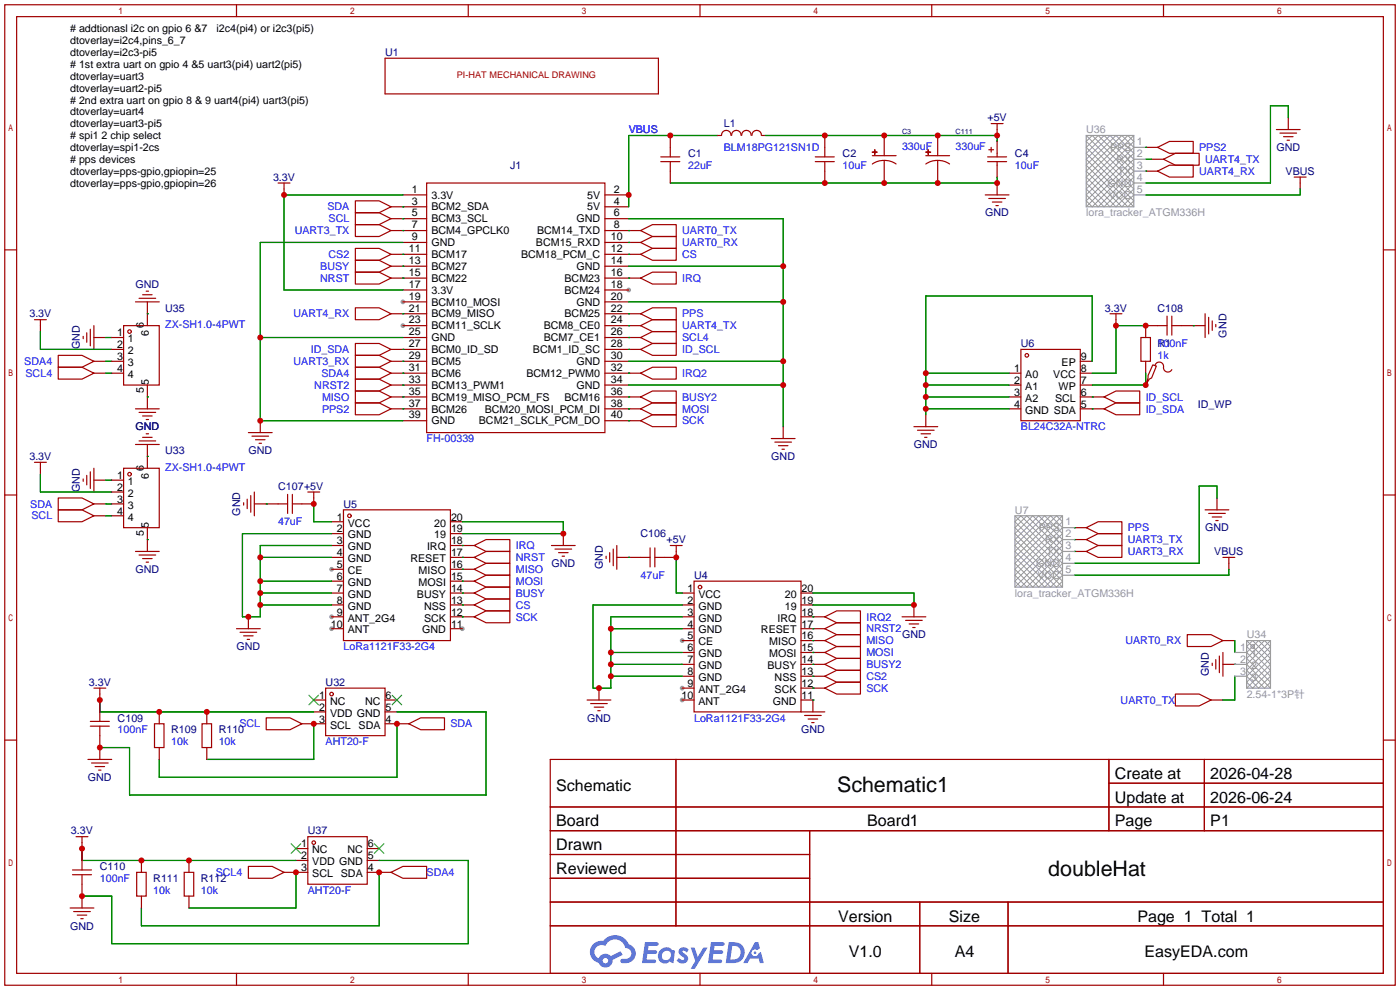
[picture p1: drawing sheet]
<svg xmlns="http://www.w3.org/2000/svg" width="299mm" height="212mm" viewBox="0 0 299 212" stroke-linecap="round" stroke-linejoin="round" font-family="sans-serif">
<g fill="#999">
<circle cx="134.4" cy="62" r=".51"/>
<circle cx="86.1" cy="64.5" r=".51"/>
<circle cx="86.1" cy="69.6" r=".51"/>
<circle cx="145.8" cy="136.9" r=".51"/>
<circle cx="145.8" cy="147.1" r=".51"/>
<circle cx="145.8" cy="149.6" r=".51"/>
<circle cx="70.9" cy="121.7" r=".51"/>
<circle cx="70.9" cy="131.8" r=".51"/>
<circle cx="70.9" cy="134.4" r=".51"/>
<circle cx="98.8" cy="134.4" r=".51"/>
</g>
<g fill="none" stroke="#a10000" stroke-width=".25">
<path d="M1 1h297.2v209.6h-297.2zM3.6 3.6h292.1v204.4h-292.1zM50.5 1v2.6M100.1 1v2.6M149.6 1v2.6M199.1 1v2.6M248.7 1v2.6M1 53.4h2.6M295.7 53.4h2.5M1 105.8h2.6M295.7 105.8h2.5M1 158.2h2.6"/>
<path d="M295.7 158.2h2.5M117.6 162.3h178.1v45.7h-178.1zM117.6 172.5h178.1M117.6 177.5h178.1M144.5 162.3v35.6M173 177.5v30.5M237 162.3v15.2M237 167.4h58.7M257.4 162.3v15.2M117.6 182.6h55.4M117.6 192.8h178.1M117.6 187.7h55.4"/>
<path d="M117.6 197.9h178.1M196.6 192.8v15.2M215.4 192.8v15.2M50.5 208v2.6M100.1 208v2.6M149.6 208v2.6M199.1 208v2.6M248.7 208v2.6"/>
</g>
<g fill="#5487ff">
<path d="M145.3 202.7a1.3 1.3 0 0 1 1.9 .3l-.4 .6a.54 .54 0 0 0-.9-.2l.1 .2a1.34 1.34 0 0 1 .9 1.8 1.47 1.47 0 0 1-2.3-.1l.5-.6 .8 .5a.31 .31 0 0 0 .4-.3 .31 .31 0 0 0-.3-.4 1.12 1.12 0 0 1-.7-1.8z"/>
<path d="M147.6 202.5h.9l.6 2 1.2-2h.9l-2.7 4.6h-.9l1-1.7z"/>
<path d="M137.8 201.4h1.7a1.31 1.31 0 0 1 1.2 .2 .4 .4 0 0 1-.3 .5l-1.8 .1-.1 .9h1.6a.4 .4 0 0 1 .4 .4 .4 .4 0 0 1-.5 .4h-1.6l-.2 1.2h1.4a.46 .46 0 0 1 .5 0 .46 .46 0 0 1 .1 .5l-.4 .2h-2.6z"/>
<path d="M151.9 201.4h1.7a1.32 1.32 0 0 1 1.2 .2 .39 .39 0 0 1-.3 .5l-1.8 .1-.1 .9h1.6a.4 .4 0 0 1 .4 .4 .4 .4 0 0 1-.4 .4h-1.7l-.2 1.2h1.4a.46 .46 0 0 1 .5 0 .46 .46 0 0 1 .1 .5l-.4 .2h-2.6z"/>
<path d="M161.3 201.4h.8l.3 1.3-.6 .4a.75 .75 0 0 0-1.1 .3 .75 .75 0 0 0 .5 1 .75 .75 0 0 0 .9-.7l.5-.2 .6 2.3h-.8l-.3-.9h-1.8l-.5 .9h-1z"/>
<path d="M155.7 201.4l-.6 4.4h1.5a2.27 2.27 0 0 0 2.6-2.2 2.27 2.27 0 0 0-2.7-2.2zM156.5 202.1a1.5 1.5 0 0 1 1.8 1.6 1.5 1.5 0 0 1-1.9 1.4h-.3z"/>
<path d="M141.2 203a1.6 1.6 0 0 0-.3 2.3 1.6 1.6 0 0 0 2.3 .2l.7 .3 .3-2.4-.1-.3-.5-.1a1.58 1.58 0 0 0-2.4 0zM141.8 203.5a.98 .98 0 0 1 1.6 .4 .98 .98 0 0 1-1.1 1.3 .94 .94 0 0 1-.9-.7 .94 .94 0 0 1 .4-1z"/>
<path d="M126.8 201.8a2.37 2.37 0 0 0 1.1 4 1.54 1.54 0 0 0 1.8 1 1.54 1.54 0 0 0 1.2-1.6l2.2-1.1-.5-.8-2 1a1.57 1.57 0 0 0-2.7 .5 1.5 1.5 0 0 1-.7-2.1 1.5 1.5 0 0 1 2.2-.5 2.23 2.23 0 0 1 2.3-1.4 2.23 2.23 0 0 1 2 1.8 1.16 1.16 0 0 1 1.2 1.1 1.16 1.16 0 0 1-1.1 1.2h-.7a.47 .47 0 0 0-.5 .4 .47 .47 0 0 0 .4 .5 2.17 2.17 0 0 0 2.5-.9 2.17 2.17 0 0 0-.3-2.7l-.8-.4a3.2 3.2 0 0 0-5.5-.7l-1.1 .1zM128.8 205.3a.6 .6 0 0 1 1.2 0 .6 .6 0 0 1-1.2 0z"/>
<circle cx="161.4" cy="203.6" r=".28"/>
</g>
<g fill="none" stroke="#a10000" stroke-width=".25">
<path d="M82.3 12.4h58.4v7.7h-58.4zM59.4 39.1h2.6M60.7 39.1v2.6M91.2 39.1h38.1v53.4h-38.1zM141.2 34.5h4.1M141.2 33.5h4.1M143.3 29v4.5M143.3 34.5v4.6M156.2 28.9a1.01 1.01 0 0 0-1-1 1.01 1.01 0 0 0-1 1l-.8 .1M156.4 28.9a1.01 1.01 0 0 1 1-1 1.01 1.01 0 0 1 1 1M158.5 28.9a1.01 1.01 0 0 1 1-1 1.01 1.01 0 0 1 1 1M160.7 28.9a1.01 1.01 0 0 1 1-1 1.01 1.01 0 0 1 1 1"/>
<path d="M162.8 29h.8M174.2 34.5h4.1M174.2 33.5h4.1M176.3 29v4.5M176.3 34.5v4.6M186.4 32.5h1.1zM186.4 33.3h5.1M186.9 32l.1 1zM189 34.3l-1.1 .1-1.5 .7M189 34.3l1.6 .2 .9 .6M189 29v4.3M189 34.3v4.8"/>
<path d="M197.9 32.5h1zM197.9 33.3h5M198.4 32v1zM200.4 34.3l-1.1 .1-1.4 .7M200.4 34.3l1.6 .2 .9 .6M200.4 29v4.3M200.4 34.3v4.8M211.1 34.5h4M211.1 33.5h4M211.3 32h1M211.8 26.4h2.6M211.8 31.5v1"/>
<path d="M213.1 26.4v2.6M213.1 30.2v3.3M213.1 34.5v3.3M213.1 39.1v2.6M244.9 36.6h2.5M244.9 31.5h2.5M246.1 34h2.6M247.4 36.6l2.5-1.3h5.1v2.5h-5.1zM247.4 31.5l2.5-1.3h5.1v2.6h-5.1zM248.7 34l2.5-1.2h5.1v2.5h-5.1zM272.8 27.7h5.1M273.6 28.4h3.5"/>
<path d="M274.3 29.2h2.1M275.1 30h.5M275.3 25.1v2.6M276.6 37.8h2.5M277.9 37.8v2.6M75.9 48h5.1l2.6 1.3-2.6 1.2h-5.1zM75.9 42.9h5.1l2.6 1.3-2.6 1.3h-5.1zM75.9 45.5h5.1l2.6 1.2-2.6 1.3h-5.1zM75.9 53.1h5.1l2.6 1.3-2.6 1.2h-5.1zM75.9 55.6h5.1l2.6 1.3-2.6 1.3h-5.1zM75.9 58.2h5.1l2.6 1.2-2.6 1.3h-5.1zM83.6 54.4h7.6"/>
<path d="M83.6 56.9h7.6M83.6 59.4h7.6M83.6 44.2h7.6M83.6 46.7h7.6M83.6 49.3h7.6M86.1 41.7h5.1M86.1 51.8h5.1M129.3 41.7h5.1M129.3 51.8h7.6M129.3 54.4h7.6M129.3 56.9h5.1M129.3 59.4h7.6"/>
<path d="M129.3 44.2h5.1M129.3 46.7h5.1M129.3 49.3h7.6M136.9 51.8l2.5-1.3h5.1v2.6h-5.1zM136.9 49.3l2.5-1.3h5.1v2.5h-5.1zM136.9 54.4l2.5-1.3h5.1v2.5h-5.1zM136.9 59.4l2.5-1.2h5.1v2.5h-5.1zM210.6 41.7h5M211.3 42.4h3.6M212.1 43.2h2M212.9 43.9h.5M7.4 68.3h2.5"/>
<path d="M8.6 68.3v2.6M12.4 75.9h5.1l2.6 1.3-2.6 1.3h-5.1zM12.4 78.5h5.1l2.6 1.3-2.6 1.2h-5.1zM17.8 71.9v.5M18.5 71.1v2.1M19.3 70.4v3.5M20.1 72.1h2.5M20.1 77.2h2.5M20.1 79.8h2.5M20.1 69.6v5.1M23.9 72.1h2.5M23.9 74.7h2.5"/>
<path d="M23.9 77.2h2.5M23.9 79.8h2.5M26.4 69.6h7.6v12.7h-7.6zM29 64.5h5M29.7 63.8h3.6M30.5 63h2M31.2 62.2h.5M31.5 64.5v5.1M75.9 73.4h5.1l2.6 1.3-2.6 1.2h-5.1zM75.9 75.9h5.1l2.6 1.3-2.6 1.3h-5.1zM75.9 65.8h5.1l2.6 1.3-2.6 1.2h-5.1zM75.9 78.5h5.1l2.6 1.3-2.6 1.2h-5.1z"/>
<path d="M83.6 67.1h7.6M83.6 74.7h7.6M83.6 77.2h7.6M83.6 79.8h7.6M86.1 62h5.1M86.1 64.5h5.1M86.1 69.6h5.1M86.1 72.1h5.1M129.3 62h5.1M129.3 64.5h5.1M129.3 67.1h7.6M129.3 69.6h7.6"/>
<path d="M129.3 72.1h7.6M129.3 74.7h7.6M129.3 77.2h5.1M129.3 79.8h7.6M136.9 74.7l2.5-1.3h5.1v2.5h-5.1zM136.9 69.6l2.5-1.3h5.1v2.6h-5.1zM136.9 72.1l2.5-1.2h5.1v2.5h-5.1zM136.9 79.8l2.5-1.3h5.1v2.5h-5.1zM136.9 67.1l2.5-1.3h5.1v2.5h-5.1zM215.6 79.8h2.6M218.2 74.7h12.7v15.2h-12.7zM230.9 77.2h2.5"/>
<path d="M230.9 79.8h2.5M237.2 67.1h2.6M238.5 67.1v2.5M243.8 72.1h2.1v5.1h-2.1zM244.9 77.2v2.6M246.4 78l.7 .2-1 2.6-.5 .2-.7 1.3 .5-1.5v-.5zM246.9 78a.93 .93 0 0 1 1.1-.6 .93 .93 0 0 1 .7 1.1 .94 .94 0 0 0 .6 1 .94 .94 0 0 0 1.1-.5M249.4 69.6h-4.5v2.5M249.4 67.6v4M250.4 69.6h7.2M250.4 67.6v4M257.6 67.1v5"/>
<path d="M258.3 67.8v3.6M259.1 68.6v2M259.8 69.3v.5M7.4 98.8h2.5M8.6 98.8v2.5M29 87.4h5M29 95h5M29.7 88.1h3.6M29.7 94.2h3.6M30.5 93.5h2M30.5 88.9h2M31.2 92.7h.5"/>
<path d="M31.2 89.7h.5M31.5 82.3v5.1M31.5 95v5.1M53.1 92.5h5.1M53.8 93.2h3.6M54.6 94h2M55.4 94.7h.5M55.6 89.9v2.6M75.9 83.6h5.1l2.6 1.2-2.6 1.3h-5.1zM75.9 81h5.1l2.6 1.3-2.6 1.3h-5.1zM75.9 86.1h5.1l2.6 1.3-2.6 1.2h-5.1zM83.6 82.3h7.6"/>
<path d="M83.6 84.8h7.6M83.6 87.4h7.6M86.1 89.9h5.1M129.3 82.3h5.1M129.3 84.8h7.6M129.3 87.4h7.6M129.3 89.9h7.6M136.9 87.4l2.5-1.3h5.1v2.5h-5.1zM136.9 89.9l2.5-1.3h5.1v2.6h-5.1zM136.9 84.8l2.5-1.2h5.1v2.5h-5.1zM164.8 93.7h5.1M165.6 94.5h3.6"/>
<path d="M166.4 95.2h2M167.1 96h.5M167.4 91.2v2.5M195.3 91.2h5.1M196.1 91.9h3.5M196.8 92.7h2.1M197.6 93.5h.5M197.9 88.6v2.6M215.6 82.3h2.6M215.6 84.8h2.6M215.6 87.4h2.6M230.9 82.3h2.5"/>
<path d="M230.9 84.8h5.1M230.9 87.4h5.1M236 87.4l2.5-1.3h5.1v2.5h-5.1zM236 84.8l2.5-1.2h5.1v2.5h-5.1zM244.9 82v.3M12.4 106.4h5.1l2.6 1.3-2.6 1.3h-5.1zM12.4 109h5.1l2.6 1.2-2.6 1.3h-5.1zM17.8 102.4v.5M18.5 101.6v2M19.3 100.8v3.6M20.1 107.7h2.5M20.1 102.6h2.5"/>
<path d="M20.1 100.1v5.1M20.1 110.2h2.5M23.9 105.2h2.5M23.9 107.7h2.5M23.9 102.6h2.5M23.9 110.2h2.5M26.4 100.1h7.6v12.7h-7.6zM29 117.9h5M29.7 118.6h3.6M30.5 119.4h2M31.5 112.8v5.1M52.1 107.4v.5"/>
<path d="M52.8 106.7v2M53.6 105.9v3.6M54.4 107.7h7.1M54.4 105.2v5M61.5 105.7v4M62.5 105.7v4M65.8 105.2h2.5M67.1 105.2v2.5h-4.6M70.9 116.6h2.5M70.9 119.1h2.5M70.9 111.5h2.5M70.9 114h2.5"/>
<path d="M73.4 109h22.9v27.9h-22.9zM96.3 116.6h5M96.3 119.1h5M96.3 111.5h2.5M96.3 114h2.5M101.3 116.6l2.6-1.3h5.1v2.6h-5.1zM101.3 119.1l2.6-1.2h5.1v2.5h-5.1zM117.9 116.6h5M118.6 117.3h3.6M119.4 118.1h2M120.1 118.9h.5M120.4 114v2.6"/>
<path d="M129.5 118.9v.5M130.3 118.1v2M131.1 117.3v3.6M131.8 119.1h7.1M131.8 116.6v5.1M138.9 117.1v4.1M140 117.1v4.1M143.3 116.6h2.5M144.5 116.6v2.5h-4.5M229.6 117.9h2.6M229.6 115.3h2.6M229.6 112.8h2.6"/>
<path d="M232.2 117.9l2.5-1.3h5.1v2.5h-5.1zM232.2 115.3l2.5-1.3h5.1v2.6h-5.1zM232.2 112.8l2.5-1.3h5.1v2.5h-5.1zM257.6 109h5M258.3 109.7h3.6M259.1 110.5h2M259.8 111.3h.5M260.1 106.4v2.6M261.4 119.1h2.5M262.6 119.1v2.6M31.2 120.1h.5M50.5 134.4h5.1"/>
<path d="M51.3 135.1h3.6M52.1 135.9h2M52.8 136.7h.5M53.1 131.8v2.6M70.9 126.7h2.5M70.9 129.3h2.5M70.9 131.8h2.5M70.9 134.4h2.5M70.9 121.7h2.5M70.9 124.2h2.5M96.3 126.7h5M96.3 129.3h5"/>
<path d="M96.3 131.8h5M96.3 134.4h2.5M96.3 121.7h5M96.3 124.2h5M101.3 126.7l2.6-1.2h5.1v2.5h-5.1zM101.3 121.7l2.6-1.3h5.1v2.5h-5.1zM101.3 124.2l2.6-1.3h5.1v2.6h-5.1zM101.3 129.3l2.6-1.3h5.1v2.6h-5.1zM101.3 131.8l2.6-1.2h5.1v2.5h-5.1zM145.8 126.7h2.5M145.8 129.3h2.5M145.8 131.8h2.5"/>
<path d="M145.8 134.4h2.5M145.8 136.9h2.5M145.8 139.4h2.5M148.3 124.2h22.9v27.9h-22.9zM171.2 126.7h2.5M171.2 129.3h2.5M171.2 131.8h5.1M171.2 134.4h5.1M171.2 136.9h5.1M171.2 139.4h5.1M176.3 131.8l2.5-1.2h5.1v2.5h-5.1zM176.3 134.4l2.5-1.3h5.1v2.5h-5.1z"/>
<path d="M176.3 136.9l2.5-1.3h5.1v2.6h-5.1zM176.3 139.4l2.5-1.2h5.1v2.5h-5.1zM192.8 131.8h5.1M193.5 132.6h3.6M194.3 133.4h2M195.1 134.1h.5M195.3 129.3v2.5M253.7 135.6h5.1l2.6 1.3-2.6 1.3h-5.1zM261.4 136.9h2.5M261.4 139.4v5.1M19.3 154.2h4.1M19.3 155.2h4.1"/>
<path d="M20.1 147.1h2.5M21.3 147.1v7.1M21.3 155.2v7.1M33 154.7h2.1v5.1h-2.1zM34 152.1v2.6M34 159.8v2.5M43.2 154.7h2v5.1h-2zM44.2 152.1v2.6M44.2 159.8v2.5M56.9 153.4h5.1l2.5 1.3-2.5 1.3h-5.1zM64.5 154.7h5.1M67.1 149.6h2.5"/>
<path d="M67.1 152.1h2.5M69.6 147.1h12.7v10.1h-12.7zM82.3 149.6h2.5M82.3 152.1h2.5M82.3 154.7h5.1M87.4 154.7l2.5-1.3h5.1v2.6h-5.1zM125.5 149.6h5.1M126.2 150.4h3.6M127 151.1h2M127.8 151.9h.5M128 147.1v2.5M145.8 142h2.5"/>
<path d="M145.8 144.5h2.5M145.8 147.1h2.5M145.8 149.6h2.5M171.2 142h5.1M171.2 144.5h5.1M171.2 147.1h5.1M171.2 149.6h2.5v2.5M171.2 152.1h5.1M172 152.9h3.5M172.7 153.7h2.1M173.5 154.4h.5M176.3 142l2.5-1.3h5.1v2.6h-5.1z"/>
<path d="M176.3 144.5l2.5-1.2h5.1v2.5h-5.1zM176.3 147.1l2.5-1.3h5.1v2.5h-5.1zM251.2 148.3h5.1l2.5 1.3-2.5 1.3h-5.1zM258.8 149.6h2.6M259.1 141.7v.5M259.8 141v2M260.6 140.2v3.6M261.4 142h2.5M16.3 178.8h2.5M17.5 178.8v7.1M18.8 162.3h5.1M19.6 163.1h3.5"/>
<path d="M20.3 163.8h2.1M21.1 164.6h.5M65.8 178.8h12.7v10.2h-12.7zM15 194.1h5.1M15.5 185.9h4.1M15.5 186.9h4.1M15.7 194.8h3.6M16.5 195.6h2M17.3 196.3h.5M17.5 186.9v7.2M29.2 186.4h2v5.1h-2zM30.2 183.9v2.5"/>
<path d="M30.2 191.5v2.6M39.4 186.4h2v5.1h-2zM40.4 183.9v2.5M40.4 191.5v2.6M53.1 185.2h5.1l2.5 1.2-2.5 1.3h-5.1zM60.7 186.4h5.1M63.2 181.4h2.6M63.2 183.9h2.6M78.5 181.4h2.5M78.5 183.9h2.5M78.5 186.4h5.1M83.6 186.4l2.5-1.2h5.1v2.5h-5.1z"/>
<circle cx="27.7" cy="70.9" r=".38"/>
<circle cx="219.5" cy="75.9" r=".38"/>
<circle cx="27.7" cy="101.3" r=".38"/>
<circle cx="74.7" cy="110.2" r=".38"/>
<circle cx="149.6" cy="125.5" r=".38"/>
<circle cx="70.9" cy="148.3" r=".38"/>
<circle cx="67.1" cy="180.1" r=".38"/>
</g>
<g fill="none" stroke="#008700" stroke-width=".25">
<path d="M153.4 29h-19v15.2M163.6 29h49.5v1.2M213.1 37.8v1.3h-69.8M244.9 36.6h.1M244.9 31.5h.1M244.9 34h1.2M275.3 25.1v-2.5h-3.8v16.5h-26.6M86.1 49.3h.1M86.1 44.2h.1M86.1 46.7h.1M86.1 54.4h.1M86.1 56.9h.1"/>
<path d="M86.1 59.4h.1M86.1 51.8h-30.5v38.1h30.5M86.1 41.7h-25.4v20.3h25.4M134.4 51.8h.1M134.4 49.3h.1M134.4 54.4h.1M134.4 59.4h.1M134.4 46.7h33v44.5M134.4 56.9h33M277.9 40.4v1.3h-33M8.6 70.9v3.8h15.3M22.6 77.2h1.3"/>
<path d="M22.6 72.1h1.3M22.6 79.8h1.3M31.5 67.1h.1M55.6 72.1h30.5M86.1 74.7h.1M86.1 77.2h.1M86.1 67.1h.1M86.1 79.8h.1M134.4 69.6h.1M134.4 74.7h.1M134.4 72.1h.1M134.4 79.8h.1"/>
<path d="M134.4 67.1h.1M134.4 77.2h33M134.4 64.5h33M197.9 79.8h17.7M233.4 77.2v-14h-35.5v25.4M244.9 79.8v2.5h-11.5M244.9 69.6h-6.4v10.2h-5.1M255 69.6h.1M31.5 84.8h.1M31.5 97.5h.1M86.1 84.8h.1M86.1 82.3h.1"/>
<path d="M86.1 87.4h.1M134.4 89.9h.1M134.4 87.4h.1M134.4 84.8h.1M134.4 82.3h33M197.9 82.3h17.7M197.9 84.8h17.7M197.9 87.4h17.7M233.4 84.8h.1M233.4 87.4h.1M8.6 101.3v3.9h15.3M22.6 102.6h1.3"/>
<path d="M22.6 107.7h1.3M22.6 110.2h1.3M31.5 115.3h.1M55.6 119.1h15.3M56.9 107.7h.1M67.1 107.7v3.8h3.8M70.9 114h-19.1v17.8h3.8v-15.2h15.3M98.8 119.1h.1M98.8 116.6h.1M98.8 111.5h21.6v2.5h-21.6M134.4 119.1h.1M144.5 119.1v7.6h1.3"/>
<path d="M229.6 117.9h.1M229.6 115.3h.1M229.6 112.8h.1M260.1 106.4v-2.5h-3.8v16.5h-26.7M55.6 126.7h15.3M55.6 124.2h15.3M55.6 129.3h15.3M98.8 129.3h.1M98.8 124.2h.1M98.8 131.8h.1M98.8 121.7h.1M98.8 126.7h.1"/>
<path d="M130.6 134.4h15.2M130.6 139.4h15.2M145.8 129.3h-19.1v17.8h3.9v-15.3h15.2M173.7 139.4h.1M173.7 136.9h.1M173.7 131.8h.1M173.7 134.4h.1M173.7 126.7h21.6v2.6h-21.6M262.6 121.7v1.2h-33M263.9 136.9v2.5M21.3 149.6v2.5h45.8M67.1 154.7v7.6h-22.9"/>
<path d="M84.8 152.1h19.1v17.8h-76.2v-10.1h-6.4M84.8 154.7v11.4h-50.8v-3.8M130.6 142h15.2M130.6 144.5h15.2M173.7 144.5h.1M173.7 147.1h.1M173.7 142h.1M173.7 149.6h.1M263.9 142h.1M263.9 144.5v5.1h-2.5M17.5 181.4v2.5h45.7M63.2 186.4v7.7h-22.8"/>
<path d="M81 183.9h19.1v17.8h-76.2v-10.2h-6.4M81 186.4v11.5h-50.8v-3.8"/>
</g>
<path d="M66 148.6l2.1 2M68.1 148.6l-2.1 2M83.8 148.6l2.1 2M85.9 148.6l-2.1 2M62.2 180.3l2.1 2.1M64.3 180.3l-2.1 2.1M80 180.3l2 2.1M82 180.3l-2 2.1" fill="none" stroke="#3c3" stroke-width=".25"/>
<g fill="none" stroke="#999" stroke-width=".21">
<path d="M232.2 31.5l10.1 10.2-2.5 2.5-7.6-7.6 7.6-7.6 2.5 2.5-10.1 10.2 2.5 2.5 7.6-7.6-7.6-7.6zM232.2 29l10.1 10.1-5.1 5.1-5-5.1 10.1-10.1M233.4 29l-1.2 1.2 10.1 10.2-3.8 3.8-6.3-6.4 8.8-8.8 1.3 1.2-10.1 10.2 3.8 3.8 6.3-6.4zM236 29l-3.8 3.8 10.1 10.1-1.3 1.3-8.8-8.9 6.3-6.3 3.8 3.8-10.1 10.1 1.2 1.3 8.9-8.9zM232.2 44.2l10.1-10.2-5.1-5-5 5 10.1 10.2M216.9 112.8l2.6-2.6 7.6 7.7-7.6 7.6-2.6-2.6 10.2-10.1-2.6-2.6-7.6 7.7 7.6 7.6 2.6-2.6zM216.9 110.2l10.2 10.2-5.1 5.1-5.1-5.1 10.2-10.2M218.2 110.2l8.9 8.9-6.4 6.4-3.8-3.8 10.2-10.2-1.3-1.3-8.9 8.9 6.4 6.4 3.8-3.8-10.2-10.2zM220.7 110.2l-3.8 3.8 10.2 10.2-1.3 1.3-8.9-8.9 6.4-6.4 3.8 3.8-10.2 10.2 1.3 1.3 8.9-8.9zM216.9 125.5l10.2-10.2-5.1-5.1-5.1 5.1 10.2 10.2M266.4 136.9l5.1 5.1-5.1 5.1M267.7 136.9l-1.3 1.3 5.1 5.1-3.8 3.8-1.3-1.3 5.1-5.1z"/>
<path d="M267.9 137.8l.2 .2M268.1 138.3l-.2 .2M269 136.9l2.5 2.5-5.1 5.1 2.6 2.6 2.5-2.6-5.1-5.1zM271.5 136.9l-5.1 5.1 5.1 5.1M266.4 140.7l3.9-3.8 1.2 1.3-5.1 5.1 3.9 3.8 1.2-1.3z"/>
</g>
<g fill="none" stroke="#999" stroke-width=".25">
<path d="M232.2 29h10.1v15.2h-10.1zM242.3 31.5h2.6M242.3 34h2.6M242.3 36.6h2.6M242.3 39.1h2.6M242.3 41.7h2.6M216.9 110.2h10.2v15.3h-10.2zM227.1 112.8h2.5M227.1 115.3h2.5M227.1 117.9h2.5M227.1 120.4h2.5M227.1 122.9h2.5"/>
<path d="M263.9 139.4h2.5M266.4 136.9h5.1v10.2h-5.1zM263.9 142h2.5M263.9 144.5h2.5"/>
<circle cx="267.7" cy="138.2" r=".38"/>
</g>
<g fill="#c00">
<circle cx="134.4" cy="41.7" r=".63"/>
<circle cx="143.3" cy="29" r=".63"/>
<circle cx="167.4" cy="56.9" r=".63"/>
<circle cx="167.4" cy="64.5" r=".63"/>
<circle cx="167.4" cy="77.2" r=".63"/>
<circle cx="167.4" cy="82.3" r=".63"/>
<circle cx="55.6" cy="72.1" r=".63"/>
<circle cx="55.6" cy="89.9" r=".63"/>
<circle cx="60.7" cy="41.7" r=".63"/>
<circle cx="144.5" cy="119.1" r=".63"/>
<circle cx="67.1" cy="107.7" r=".63"/>
<circle cx="55.6" cy="119.1" r=".63"/>
<circle cx="55.6" cy="124.2" r=".63"/>
<circle cx="55.6" cy="126.7" r=".63"/>
<circle cx="55.6" cy="129.3" r=".63"/>
<circle cx="53.1" cy="131.8" r=".63"/>
<circle cx="120.4" cy="114" r=".63"/>
<circle cx="130.6" cy="134.4" r=".63"/>
<circle cx="130.6" cy="139.4" r=".63"/>
<circle cx="130.6" cy="142" r=".63"/>
<circle cx="130.6" cy="144.5" r=".63"/>
<circle cx="128" cy="147.1" r=".63"/>
<circle cx="195.3" cy="129.3" r=".63"/>
<circle cx="197.9" cy="79.8" r=".63"/>
<circle cx="197.9" cy="82.3" r=".63"/>
<circle cx="197.9" cy="84.8" r=".63"/>
<circle cx="197.9" cy="87.4" r=".63"/>
<circle cx="238.5" cy="69.6" r=".63"/>
<circle cx="244.9" cy="69.6" r=".63"/>
<circle cx="244.9" cy="82.3" r=".63"/>
<circle cx="176.3" cy="39.1" r=".63"/>
<circle cx="189" cy="39.1" r=".63"/>
<circle cx="200.4" cy="39.1" r=".63"/>
<circle cx="213.1" cy="39.1" r=".63"/>
<circle cx="176.3" cy="29" r=".63"/>
<circle cx="189" cy="29" r=".63"/>
<circle cx="200.4" cy="29" r=".63"/>
<circle cx="213.1" cy="29" r=".63"/>
<circle cx="21.3" cy="149.6" r=".63"/>
<circle cx="34" cy="152.1" r=".63"/>
<circle cx="44.2" cy="152.1" r=".63"/>
<circle cx="21.3" cy="159.8" r=".63"/>
<circle cx="84.8" cy="154.7" r=".63"/>
<circle cx="67.1" cy="154.7" r=".63"/>
<circle cx="17.5" cy="181.4" r=".63"/>
<circle cx="30.2" cy="183.9" r=".63"/>
<circle cx="40.4" cy="183.9" r=".63"/>
<circle cx="17.5" cy="191.5" r=".63"/>
<circle cx="81" cy="186.4" r=".63"/>
<circle cx="63.2" cy="186.4" r=".63"/>
</g>
<g font-size="4.6">
<text x="178.9" y="169.3">Schematic1</text>
<text x="224" y="187.1">doubleHat</text>
</g>
<g font-size="3.4">
<text x="238.3" y="166.5">Create at</text>
<text x="258.7" y="166.5">2026-04-28</text>
<text x="118.9" y="169">Schematic</text>
<text x="238.3" y="171.6">Update at</text>
<text x="258.7" y="171.6">2026-06-24</text>
<text x="118.9" y="176.6">Board</text>
<text x="185.3" y="176.6">Board1</text>
<text x="238.3" y="176.6">Page</text>
<text x="258.7" y="176.6">P1</text>
<text x="118.9" y="181.7">Drawn</text>
<text x="118.9" y="186.8">Reviewed</text>
<text x="179.1" y="197">Version</text>
<text x="202.8" y="197">Size</text>
<text x="243.1" y="197">Page 1 Total 1</text>
<text x="181.4" y="204.6">V1.0</text>
<text x="204" y="204.6">A4</text>
<text x="244.6" y="204.6">EasyEDA.com</text>
</g>
<g font-size="2.3">
<text x="15" y="6.9"># addtionasl i2c on gpio 6 &amp;7</text>
<text x="15" y="9.4">dtoverlay=i2c4,pins_6_7</text>
<text x="15" y="12">dtoverlay=i2c3-pi5</text>
<text x="46.3" y="6.9">i2c4(pi4) or i2c3(pi5)</text>
<text x="15" y="14.5"># 1st extra uart on gpio 4 &amp;5 uart3(pi4) uart2(pi5)</text>
<text x="15" y="17">dtoverlay=uart3</text>
<text x="15" y="19.6">dtoverlay=uart2-pi5</text>
<text x="15" y="22.1"># 2nd extra uart on gpio 8 &amp; 9 uart4(pi4) uart3(pi5)</text>
<text x="15" y="24.7">dtoverlay=uart4</text>
<text x="15" y="27.2">dtoverlay=uart3-pi5</text>
<text x="15" y="29.7"># spi1 2 chip select</text>
<text x="15" y="32.3">dtoverlay=spi1-2cs</text>
<text x="15" y="34.8"># pps devices</text>
<text x="15" y="37.4">dtoverlay=pps-gpio,gpiopin=25</text>
<text x="15" y="39.9">dtoverlay=pps-gpio,gpiopin=26</text>
<text x="88" y="41.2">1</text>
<text x="131.2" y="41.2">2</text>
<text x="88" y="43.7">3</text>
<text x="88" y="46.3">5</text>
<text x="92.2" y="42.4">3.3V</text>
<text x="92.2" y="45">BCM2_SDA</text>
<text x="92.2" y="47.5">BCM3_SCL</text>
<text x="123.2" y="47.5">GND</text>
<text x="125.5" y="42.4">5V</text>
<text x="125.5" y="45">5V</text>
<text x="131.2" y="43.7">4</text>
<text x="131.2" y="46.3">6</text>
<text x="87.4" y="53.9">11</text>
<text x="88" y="48.8">7</text>
<text x="88" y="51.3">9</text>
<text x="92.2" y="50.1">BCM4_GPCLK0</text>
<text x="92.2" y="52.6">GND</text>
<text x="114.5" y="52.6">BCM15_RXD</text>
<text x="114.8" y="50.1">BCM14_TXD</text>
<text x="130.6" y="51.3">10</text>
<text x="130.6" y="53.9">12</text>
<text x="131.2" y="48.8">8</text>
<text x="87.4" y="56.4">13</text>
<text x="87.4" y="59">15</text>
<text x="92.2" y="55.1">BCM17</text>
<text x="92.2" y="57.7">BCM27</text>
<text x="111.4" y="55.1">BCM18_PCM_C</text>
<text x="123.2" y="57.7">GND</text>
<text x="130.6" y="56.4">14</text>
<text x="130.6" y="59">16</text>
<text x="87.4" y="61.5">17</text>
<text x="87.4" y="64">19</text>
<text x="92.2" y="60.2">BCM22</text>
<text x="92.2" y="62.8">3.3V</text>
<text x="92.2" y="65.3">BCM10_MOSI</text>
<text x="120.6" y="60.2">BCM23</text>
<text x="120.6" y="62.8">BCM24</text>
<text x="123.2" y="65.3">GND</text>
<text x="130.6" y="61.5">18</text>
<text x="130.6" y="64">20</text>
<text x="25" y="71.9">1</text>
<text x="30.8" y="70.1" transform="rotate(-90 30.8 70.1)">6</text>
<text x="31.8" y="71.9" transform="rotate(-90 31.8 71.9)">6</text>
<text x="87.4" y="66.6">21</text>
<text x="87.4" y="69.1">23</text>
<text x="87.4" y="71.7">25</text>
<text x="92.2" y="67.8">BCM9_MISO</text>
<text x="92.2" y="70.4">BCM11_SCLK</text>
<text x="116.2" y="70.4">BCM8_CE0</text>
<text x="120.6" y="67.8">BCM25</text>
<text x="130.6" y="66.6">22</text>
<text x="130.6" y="69.1">24</text>
<text x="130.6" y="71.7">26</text>
<text x="25" y="77">3</text>
<text x="25" y="74.4">2</text>
<text x="27.4" y="75.7">2</text>
<text x="27.4" y="73.2">1</text>
<text x="87.4" y="74.2">27</text>
<text x="87.4" y="76.7">29</text>
<text x="92.2" y="72.9">GND</text>
<text x="92.2" y="75.5">BCM0_ID_SD</text>
<text x="113.9" y="75.5">BCM1_ID_SC</text>
<text x="116.2" y="72.9">BCM7_CE1</text>
<text x="130.6" y="74.2">28</text>
<text x="130.6" y="76.7">30</text>
<text x="231" y="77">9</text>
<text x="25" y="79.5">4</text>
<text x="27.4" y="80.8">4</text>
<text x="27.4" y="78.2">3</text>
<text x="31.8" y="82.3" transform="rotate(-90 31.8 82.3)">5</text>
<text x="87.4" y="79.3">31</text>
<text x="87.4" y="81.8">33</text>
<text x="92.2" y="78">BCM5</text>
<text x="92.2" y="80.5">BCM6</text>
<text x="92.2" y="83.1">BCM13_PWM1</text>
<text x="112.5" y="80.5">BCM12_PWM0</text>
<text x="123.2" y="78">GND</text>
<text x="123.2" y="83.1">GND</text>
<text x="130.6" y="79.3">32</text>
<text x="130.6" y="81.8">34</text>
<text x="216.8" y="79.5">1</text>
<text x="216.8" y="82">2</text>
<text x="219.1" y="80.8">A0</text>
<text x="219.1" y="83.3">A1</text>
<text x="225.1" y="80.8">VCC</text>
<text x="226.3" y="83.3">WP</text>
<text x="226.9" y="78.2">EP</text>
<text x="231" y="82">7</text>
<text x="231" y="79.5">8</text>
<text x="30.8" y="84.1" transform="rotate(-90 30.8 84.1)">5</text>
<text x="87.4" y="84.4">35</text>
<text x="87.4" y="86.9">37</text>
<text x="87.4" y="89.4">39</text>
<text x="92.2" y="85.6">BCM19_MISO_PCM_FS</text>
<text x="92.2" y="88.2">BCM26</text>
<text x="103.6" y="88.2">BCM20_MOSI_PCM_DI</text>
<text x="120.6" y="85.6">BCM16</text>
<text x="130.6" y="84.4">36</text>
<text x="130.6" y="86.9">38</text>
<text x="130.6" y="89.4">40</text>
<text x="216.8" y="84.6">3</text>
<text x="216.8" y="87.1">4</text>
<text x="219.1" y="85.9">A2</text>
<text x="219.1" y="88.4">GND SDA</text>
<text x="225.5" y="85.9">SCL</text>
<text x="231" y="87.1">5</text>
<text x="231" y="84.6">6</text>
<text x="92.2" y="90.7">GND</text>
<text x="102.3" y="90.7">BCM21_SCLK_PCM_DO</text>
<text x="30.8" y="100.6" transform="rotate(-90 30.8 100.6)">6</text>
<text x="25" y="107.4">3</text>
<text x="25" y="104.9">2</text>
<text x="25" y="102.4">1</text>
<text x="27.4" y="106.2">2</text>
<text x="27.4" y="103.6">1</text>
<text x="31.8" y="102.3" transform="rotate(-90 31.8 102.3)">6</text>
<text x="25" y="110">4</text>
<text x="27.4" y="111.3">4</text>
<text x="27.4" y="108.7">3</text>
<text x="31.8" y="112.8" transform="rotate(-90 31.8 112.8)">5</text>
<text x="72" y="111.3">1</text>
<text x="72" y="113.8">2</text>
<text x="74.3" y="112.5">VCC</text>
<text x="92.8" y="112.5">20</text>
<text x="96.4" y="113.8">19</text>
<text x="96.4" y="111.3">20</text>
<text x="30.8" y="114.5" transform="rotate(-90 30.8 114.5)">5</text>
<text x="72" y="116.3">3</text>
<text x="72" y="118.9">4</text>
<text x="74.3" y="115.1">GND</text>
<text x="74.3" y="117.6">GND</text>
<text x="91.3" y="117.6">IRQ</text>
<text x="92.8" y="115.1">19</text>
<text x="96.4" y="118.9">17</text>
<text x="96.4" y="116.3">18</text>
<text x="72" y="121.4">5</text>
<text x="72" y="124">6</text>
<text x="74.3" y="120.1">GND</text>
<text x="74.3" y="122.7">CE</text>
<text x="74.3" y="125.2">GND</text>
<text x="87.7" y="120.1">RESET</text>
<text x="89.5" y="125.2">MOSI</text>
<text x="89.5" y="122.7">MISO</text>
<text x="96.4" y="124">15</text>
<text x="96.4" y="121.4">16</text>
<text x="72" y="126.5">7</text>
<text x="72" y="129">8</text>
<text x="72" y="131.6">9</text>
<text x="74.3" y="127.8">GND</text>
<text x="74.3" y="130.3">GND</text>
<text x="89.1" y="127.8">BUSY</text>
<text x="90.6" y="130.3">NSS</text>
<text x="96.4" y="131.6">12</text>
<text x="96.4" y="129">13</text>
<text x="96.4" y="126.5">14</text>
<text x="146.9" y="126.5">1</text>
<text x="146.9" y="129">2</text>
<text x="146.9" y="131.6">3</text>
<text x="149.3" y="127.8">VCC</text>
<text x="149.3" y="130.3">GND</text>
<text x="167.7" y="130.3">19</text>
<text x="167.7" y="127.8">20</text>
<text x="171.3" y="131.6">18</text>
<text x="171.3" y="129">19</text>
<text x="171.3" y="126.5">20</text>
<text x="70.7" y="134.1">10</text>
<text x="74.3" y="132.8">ANT_2G4</text>
<text x="74.3" y="135.4">ANT</text>
<text x="90.2" y="135.4">GND</text>
<text x="90.6" y="132.8">SCK</text>
<text x="96.4" y="134.1">11</text>
<text x="146.9" y="134.1">4</text>
<text x="146.9" y="136.7">5</text>
<text x="149.3" y="132.8">GND</text>
<text x="149.3" y="135.4">GND</text>
<text x="149.3" y="137.9">CE</text>
<text x="162.6" y="135.4">RESET</text>
<text x="164.4" y="137.9">MISO</text>
<text x="166.2" y="132.8">IRQ</text>
<text x="171.3" y="136.7">16</text>
<text x="171.3" y="134.1">17</text>
<text x="146.9" y="139.2">6</text>
<text x="146.9" y="141.7">7</text>
<text x="149.3" y="140.5">GND</text>
<text x="149.3" y="143">GND</text>
<text x="164" y="143">BUSY</text>
<text x="164.4" y="140.5">MOSI</text>
<text x="171.3" y="141.7">14</text>
<text x="171.3" y="139.2">15</text>
<text x="68.2" y="149.4">1</text>
<text x="82.4" y="149.4">6</text>
<text x="145.7" y="149.4">10</text>
<text x="146.9" y="144.3">8</text>
<text x="146.9" y="146.8">9</text>
<text x="149.3" y="145.5">GND</text>
<text x="149.3" y="148.1">ANT_2G4</text>
<text x="165.6" y="148.1">SCK</text>
<text x="165.6" y="145.5">NSS</text>
<text x="171.3" y="149.4">11</text>
<text x="171.3" y="146.8">12</text>
<text x="171.3" y="144.3">13</text>
<text x="68.2" y="151.9">2</text>
<text x="68.2" y="154.4">3</text>
<text x="70.5" y="150.6">NC</text>
<text x="70.5" y="153.2">VDD GND</text>
<text x="70.5" y="155.7">SCL</text>
<text x="76.7" y="155.7">SDA</text>
<text x="78.1" y="150.6">NC</text>
<text x="82.4" y="154.4">4</text>
<text x="82.4" y="151.9">5</text>
<text x="149.3" y="150.6">ANT</text>
<text x="165.2" y="150.6">GND</text>
<text x="64.4" y="181.1">1</text>
<text x="64.4" y="183.6">2</text>
<text x="66.7" y="182.4">NC</text>
<text x="66.7" y="184.9">VDD GND</text>
<text x="74.2" y="182.4">NC</text>
<text x="78.6" y="183.6">5</text>
<text x="78.6" y="181.1">6</text>
<text x="64.4" y="186.2">3</text>
<text x="66.7" y="187.5">SCL</text>
<text x="72.8" y="187.5">SDA</text>
<text x="78.6" y="186.2">4</text>
</g>
<g font-size="2.3" fill="#000080">
<text x="82.3" y="12">U1</text>
<text x="154.7" y="27.2">L1</text>
<text x="211" y="25.9">+5V</text>
<text x="147.1" y="33.6">C1</text>
<text x="180.1" y="33.6">C2</text>
<text x="216.9" y="33.6">C4</text>
<text x="272.8" y="32.3">GND</text>
<text x="58.4" y="38.6">3.3V</text>
<text x="109" y="36.1">J1</text>
<text x="274.8" y="37.4">VBUS</text>
<text x="210.6" y="46.3">GND</text>
<text x="29" y="61.5">GND</text>
<text x="6.3" y="67.8">3.3V</text>
<text x="35.3" y="66.6">U35</text>
<text x="236.2" y="66.6">3.3V</text>
<text x="247.4" y="66.6">C108</text>
<text x="17" y="74.7" transform="rotate(-90 17 74.7)">GND</text>
<text x="218.2" y="74.2">U6</text>
<text x="247.4" y="74.2">R1</text>
<text x="262.2" y="72.1" transform="rotate(-90 262.2 72.1)">GND</text>
<text x="256" y="87.2">ID_WP</text>
<text x="29" y="92">GND</text>
<text x="195.3" y="95.8">GND</text>
<text x="6.3" y="98.3">3.3V</text>
<text x="35.3" y="97.1">U33</text>
<text x="53.1" y="97.1">GND</text>
<text x="164.8" y="98.3">GND</text>
<text x="17" y="105.2" transform="rotate(-90 17 105.2)">GND</text>
<text x="59.4" y="104.7">C107+5V</text>
<text x="51.3" y="110.2" transform="rotate(-90 51.3 110.2)">GND</text>
<text x="73.4" y="108.5">U5</text>
<text x="257.6" y="113.6">GND</text>
<text x="136.9" y="114.8">C106</text>
<text x="142.5" y="116.1">+5V</text>
<text x="259.5" y="118.6">VBUS</text>
<text x="29" y="122.5">GND</text>
<text x="117.9" y="121.2">GND</text>
<text x="128.8" y="121.7" transform="rotate(-90 128.8 121.7)">GND</text>
<text x="148.3" y="123.7">U4</text>
<text x="192.8" y="136.4">GND</text>
<text x="50.5" y="139">GND</text>
<text x="19" y="146.6">3.3V</text>
<text x="69.6" y="146.6">U32</text>
<text x="258.3" y="144.5" transform="rotate(-90 258.3 144.5)">GND</text>
<text x="25.1" y="154.2">C109</text>
<text x="125.5" y="154.2">GND</text>
<text x="36.6" y="156.7">R109</text>
<text x="46.7" y="156.7">R110</text>
<text x="171.2" y="156.7">GND</text>
<text x="18.8" y="166.9">GND</text>
<text x="15.2" y="178.3">3.3V</text>
<text x="65.8" y="178.3">U37</text>
<text x="21.3" y="186">C110</text>
<text x="32.8" y="188.5">R111</text>
<text x="42.9" y="188.5">R112</text>
<text x="15" y="198.7">GND</text>
</g>
<g font-size="2.3" fill="#00f">
<text x="134.4" y="28.5">VBUS</text>
<text x="154.7" y="32.3">BLM18PG121SN1D</text>
<text x="192.8" y="32">330uF</text>
<text x="204.2" y="32">330uF</text>
<text x="256.3" y="32.3">PPS2</text>
<text x="257.6" y="34.8">UART4_TX</text>
<text x="147.1" y="36.1">22uF</text>
<text x="180.1" y="36.1">10uF</text>
<text x="216.9" y="36.1">10uF</text>
<text x="256.3" y="37.4">UART4_RX</text>
<text x="70" y="45">SDA</text>
<text x="70.2" y="47.5">SCL</text>
<text x="63" y="50.1">UART3_TX</text>
<text x="145.8" y="52.6">UART0_RX</text>
<text x="145.8" y="50.1">UART0_TX</text>
<text x="68.4" y="57.7">BUSY</text>
<text x="70.2" y="55.1">CS2</text>
<text x="145.8" y="55.1">CS</text>
<text x="68.4" y="60.2">NRST</text>
<text x="145.8" y="60.2">IRQ</text>
<text x="35.3" y="70.1">ZX-SH1.0-4PWT</text>
<text x="62.7" y="67.8">UART4_RX</text>
<text x="145.8" y="70.4">UART4_TX</text>
<text x="145.8" y="67.8">PPS</text>
<text x="66.4" y="75.5">ID_SDA</text>
<text x="145.8" y="75.5">ID_SCL</text>
<text x="145.8" y="72.9">SCL4</text>
<text x="247.4" y="76.7">1k</text>
<text x="247.4" y="74.2">100nF</text>
<text x="5.2" y="78">SDA4</text>
<text x="5.5" y="80.5">SCL4</text>
<text x="62.7" y="78">UART3_RX</text>
<text x="67.2" y="83.1">NRST2</text>
<text x="68.7" y="80.5">SDA4</text>
<text x="145.8" y="80.5">IRQ2</text>
<text x="68.8" y="88.2">PPS2</text>
<text x="68.8" y="85.6">MISO</text>
<text x="145.8" y="88.2">MOSI</text>
<text x="145.8" y="85.6">BUSY2</text>
<text x="244.9" y="88.2">ID_SDA</text>
<text x="244.9" y="85.6">ID_SCL</text>
<text x="91.2" y="94.5">FH-00339</text>
<text x="145.8" y="90.7">SCK</text>
<text x="218.2" y="92">BL24C32A-NTRC</text>
<text x="35.3" y="100.6">ZX-SH1.0-4PWT</text>
<text x="6.5" y="108.5">SDA</text>
<text x="6.7" y="111">SCL</text>
<text x="59.4" y="112.3">47uF</text>
<text x="241" y="113.6">PPS</text>
<text x="110.2" y="117.4">IRQ</text>
<text x="110.2" y="119.9">NRST</text>
<text x="241" y="118.6">UART3_RX</text>
<text x="241" y="116.1">UART3_TX</text>
<text x="110.2" y="122.5">MISO</text>
<text x="110.2" y="125">MOSI</text>
<text x="136.9" y="123.7">47uF</text>
<text x="110.2" y="127.5">BUSY</text>
<text x="110.2" y="130.1">CS</text>
<text x="110.2" y="132.6">SCK</text>
<text x="185.2" y="132.6">IRQ2</text>
<text x="185.2" y="135.2">NRST2</text>
<text x="185.2" y="137.7">MISO</text>
<text x="240.5" y="137.7">UART0_RX</text>
<text x="73.4" y="139">LoRa1121F33-2G4</text>
<text x="185.2" y="142.8">BUSY2</text>
<text x="185.2" y="140.2">MOSI</text>
<text x="185.2" y="145.3">CS2</text>
<text x="185.2" y="147.9">SCK</text>
<text x="51.2" y="155.5">SCL</text>
<text x="96.3" y="155.5">SDA</text>
<text x="148.3" y="154.2">LoRa1121F33-2G4</text>
<text x="239.5" y="150.4">UART0_TX</text>
<text x="25.1" y="156.7">100nF</text>
<text x="36.6" y="159.3">10k</text>
<text x="46.7" y="159.3">10k</text>
<text x="69.6" y="159.3">AHT20-F</text>
<text x="21.3" y="188.5">100nF</text>
<text x="32.8" y="191">10k</text>
<text x="42.9" y="191">10k</text>
<text x="46.1" y="187.2">SCL4</text>
<text x="65.8" y="191">AHT20-F</text>
<text x="91.2" y="187.2">SDA4</text>
</g>
<g font-size="2.3" fill="#999">
<text x="232.2" y="28.5">U36</text>
<text x="237.2" y="32.3">PPS</text>
<text x="238.6" y="34.8">RX</text>
<text x="243" y="31">1</text>
<text x="243" y="33.6">2</text>
<text x="236.7" y="39.9">GND</text>
<text x="238.9" y="37.4">TX</text>
<text x="243" y="36.1">3</text>
<text x="243" y="38.6">4</text>
<text x="243" y="41.2">5</text>
<text x="232.2" y="46.3">lora_tracker_ATGM336H</text>
<text x="237" y="42.4">VCC</text>
<text x="216.9" y="109.8">U7</text>
<text x="222" y="113.6">PPS</text>
<text x="227.7" y="112.3">1</text>
<text x="223.4" y="116.1">RX</text>
<text x="223.6" y="118.6">TX</text>
<text x="227.7" y="114.8">2</text>
<text x="227.7" y="117.4">3</text>
<text x="227.7" y="119.9">4</text>
<text x="221.5" y="121.2">GND</text>
<text x="221.7" y="123.7">VCC</text>
<text x="227.7" y="122.5">5</text>
<text x="216.9" y="127.5">lora_tracker_ATGM336H</text>
<text x="266.4" y="136.4">U34</text>
<text x="265" y="139.2">1</text>
<text x="265" y="141.7">2</text>
<text x="267.4" y="140.5">1</text>
<text x="267.4" y="143">2</text>
<text x="265" y="144.3">3</text>
<text x="266.4" y="149.1">2.54-1*3P针</text>
<text x="267.4" y="145.5">3</text>
</g>
<text font-size="2" fill="#a00000" x="97.6" y="16.7">PI-HAT MECHANICAL DRAWING</text>
<g font-size="1.5" fill="#000080">
<text x="192.8" y="28.6">C3</text>
<text x="204.2" y="28.6">C111</text>
</g>
</svg>
